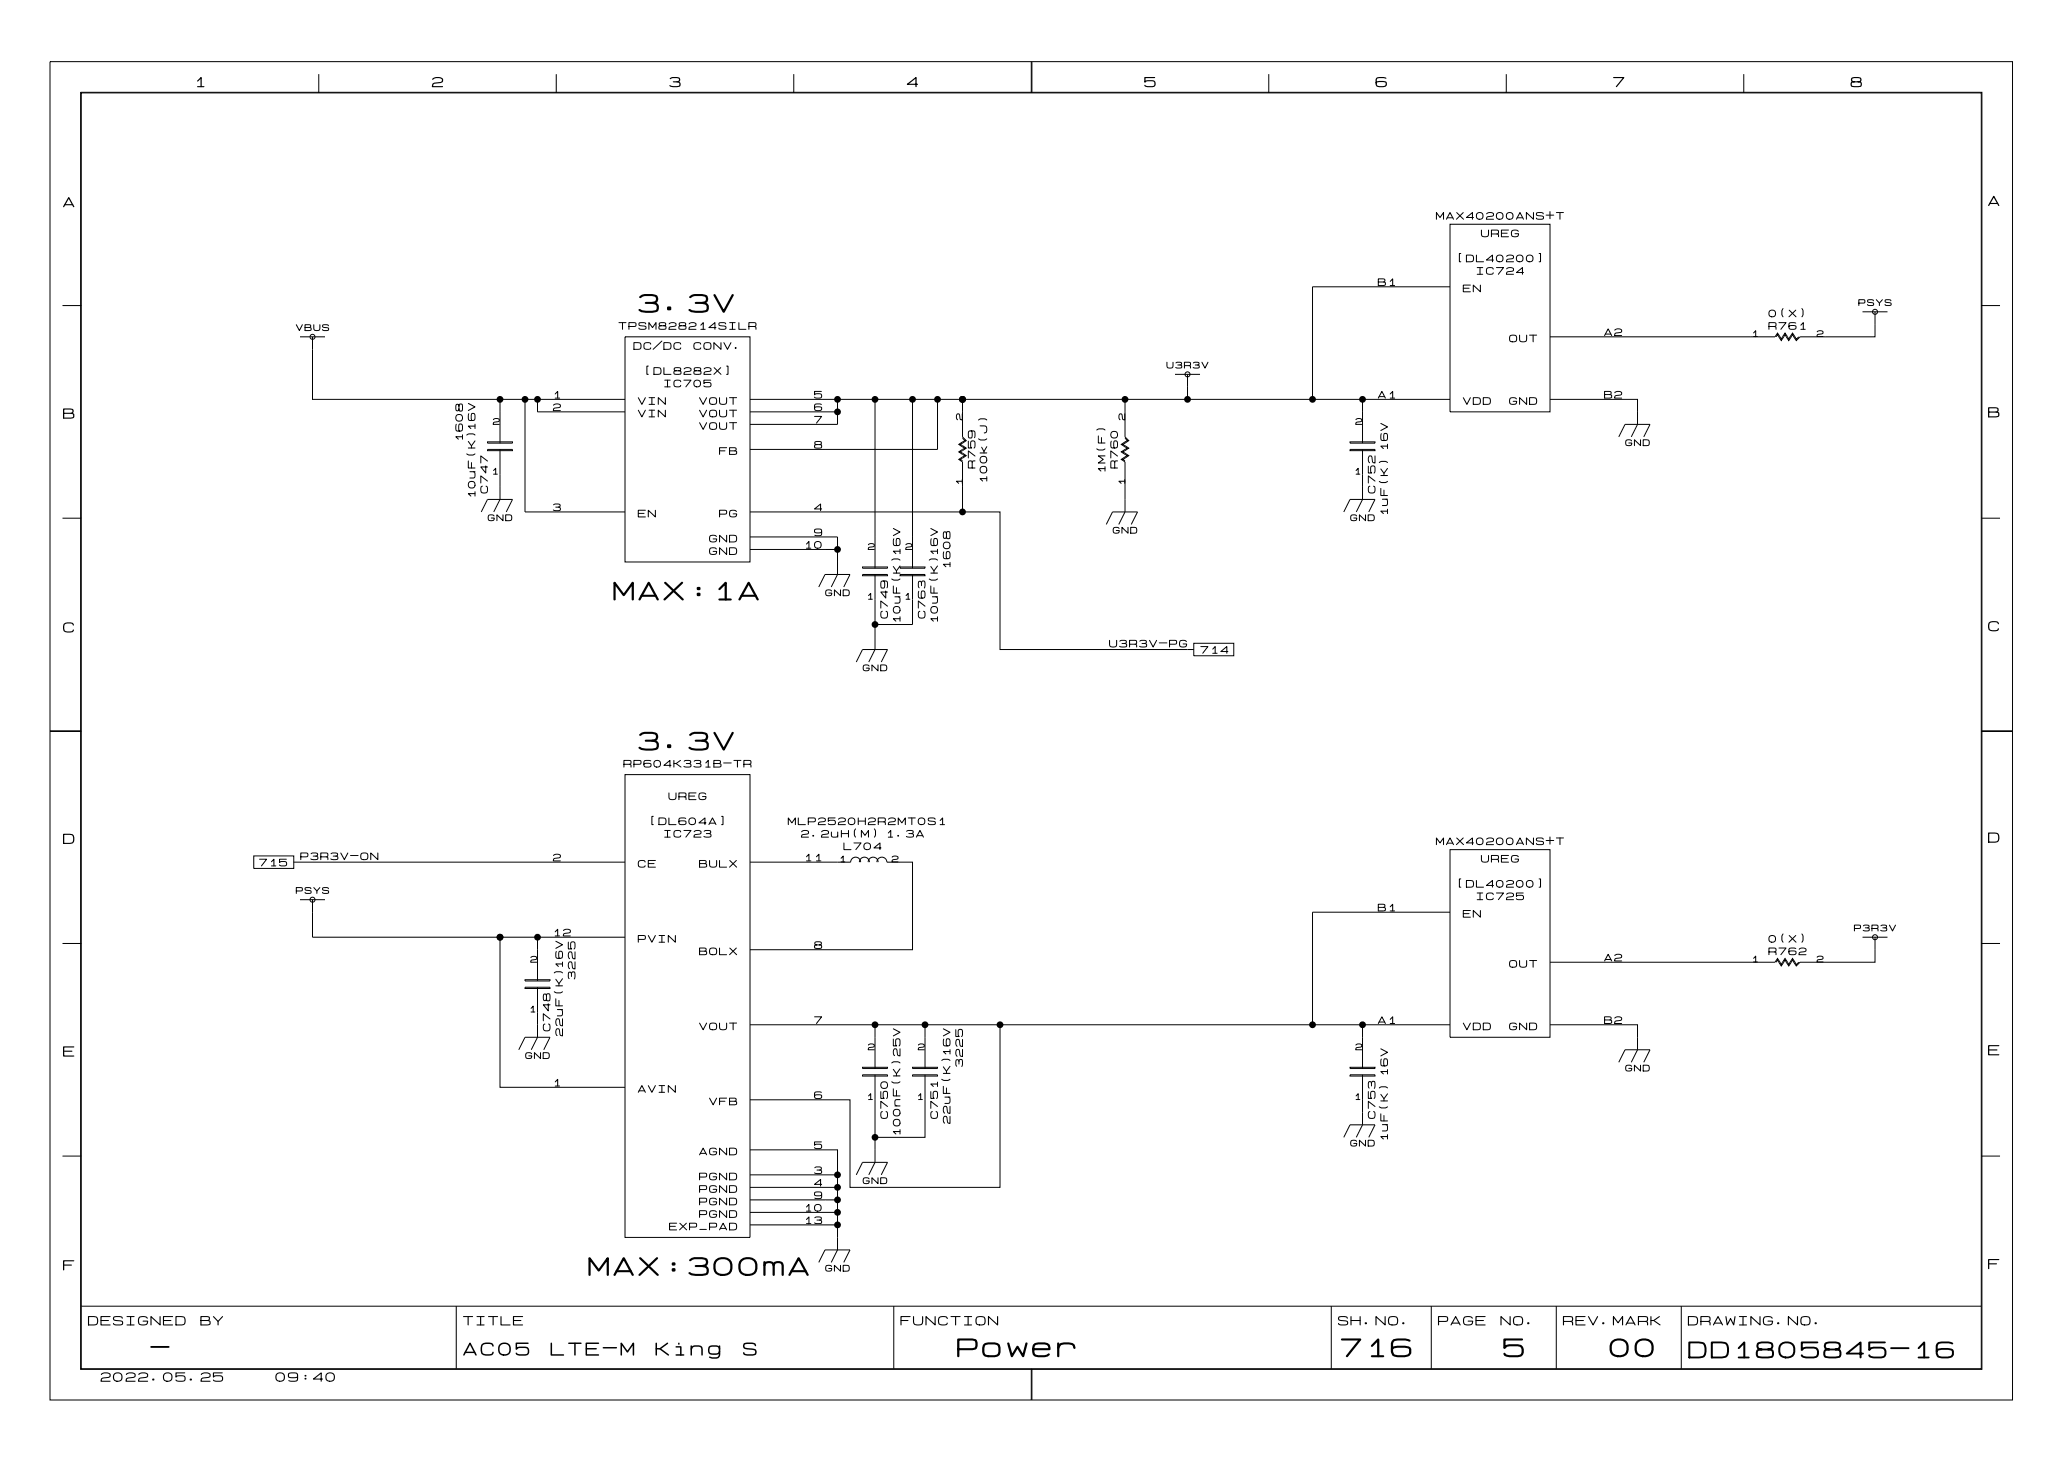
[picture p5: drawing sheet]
<svg xmlns="http://www.w3.org/2000/svg" width="420mm" height="297mm" viewBox="0 0 420 297" stroke-linecap="round" stroke-linejoin="round" font-family="sans-serif">
<g fill="none" stroke="#000" stroke-width=".2">
<path d="M10.2 12.5h398.7v271.8h-398.7zM16.4 18.7h386.3v259.4h-386.3zM16.5 18.9h386.1v259.1h-386.1zM64.8 15.1v3.8M113 15.1v3.8M161.3 15.1v3.8M209.5 12.5v6.4M209.7 12.5v6.4M257.8 15.1v3.8M306.1 15.1v3.8M354.3 15.1v3.8M294.6 45.5h20.4v38.1h-20.4z"/>
<path d="M294.6 58.2h-27.9v22.9M12.7 62.1h3.8M61 68.4h5M63.5 68.4v12.7h63.5M127 68.4h25.4v45.7h-25.4zM238.8 76h5M241.3 76v5.1M315 68.4h45.7l.5-.8 .8 1.3 .7-1.3 .8 1.3 .7-1.3 .8 1.3 .5-.5M378.5 63.3h5M381 63.3v5.1h-15.2l-.8 .8-.8-1.3-.7 1.3-.8-1.3-.7 1.3-.8-1.3-.3 .5M402.6 62.1h3.8M99.1 91.3h5v.2h-5z"/>
<path d="M99.1 89.7h5v.3h-5zM101.6 81.1v8.9M101.6 91.3v10.1l-1.3 2.6M106.7 81.1v22.9h20.3M109.2 81.1v2.5h17.8M152.4 81.1h38.1M152.4 83.6h17.8M170.2 81.1v5.1h-17.8M177.8 81.1v34.3M185.4 81.1v34.3M190.5 81.1v10.2h-38.1M190.5 81.1h5.1"/>
<path d="M195.6 81.1v7.6l.7 .8-1.2 .7 1.2 .8-1.2 .8 1.2 .7-1.2 .8 .5 .2M195.6 81.1h71.1M195.6 89l.5 .5-1.3 .7 1.3 .8-1.3 .8 1.3 .7-1.3 .8 .8 .5v10.2M228.6 81.1v7.6l.8 .8-1.3 .7 1.3 .8-1.3 .8 1.3 .7-1.3 .8 .5 .2M228.6 89l.5 .5-1.3 .7 1.3 .8-1.3 .8 1.3 .7-1.3 .8 .8 .5v10.2l-1.3 2.5M266.7 81.1h10.2M274.3 91.3h5.1v.2h-5.1zM274.3 89.7h5.1v.3h-5.1zM276.9 91.3v10.1l-1.3 2.6M294.6 81.1h-17.7v8.9M315 81.1h17.7v5.1l-1.2 2.5M328.9 88.7l1.3-2.5h5.1l-1.3 2.5"/>
<path d="M12.7 105.2h3.8M97.8 104l1.3-2.6h5l-1.2 2.6M152.4 111.6h17.8v5.1l-1.3 2.5M152.4 104h50.8v27.9h39.4M152.4 109h17.8v2.6M166.4 119.2l1.2-2.5h5.1l-1.3 2.5M175.3 116.7h5v.2h-5zM175.3 115.1h5v.3h-5zM177.8 116.7v15.2l-1.3 2.5M182.9 116.7h5.1v.2h-5.1zM182.9 115.1h5.1v.3h-5.1zM185.4 116.7v10.1h-7.6"/>
<path d="M224.8 106.5l1.3-2.5h5l-1.2 2.5M273.1 104l1.2-2.6h5.1l-1.3 2.6M402.6 105.2h3.8M174 134.4l1.3-2.5h5l-1.2 2.5M242.6 130.6h8.1v2.6h-8.1zM10.2 148.4h6.3M10.2 148.5h6.3M127 157.3h25.4v94h-25.4zM402.6 148.4h6.3M402.6 148.5h6.3M51.6 173.8h8.1v2.6h-8.1zM59.7 175.1h67.3"/>
<path d="M152.4 175.1h20.4a1.02 1.02 0 0 1 1.1-1 1.02 1.02 0 0 1 1 1M174.6 175.1a1.02 1.02 0 0 1 1-1 1.02 1.02 0 0 1 1.1 1M176.4 175.1a1.02 1.02 0 0 1 1-1 1.02 1.02 0 0 1 1 1M178.2 175.1a1.02 1.02 0 0 1 1-1 1.02 1.02 0 0 1 1 1h5.2v17.8h-33M294.6 172.5h20.4v38.1h-20.4zM12.7 191.6h3.8M61 182.7h5M63.5 182.7v7.6h38.1M101.6 190.3h25.4M101.6 190.3v30.5h25.4M106.7 199h5.1v.2h-5.1zM109.2 190.3v8.9"/>
<path d="M294.6 185.2h-27.9v22.9M315 195.4h45.7l.5-.8 .8 1.3 .7-1.3 .8 1.3 .7-1.3 .8 1.3 .5-.5M378.5 190.3h5M381 190.3v5.1h-15.2l-.8 .8-.8-1.3-.7 1.3-.8-1.3-.7 1.3-.8-1.3-.3 .5M402.6 191.6h3.8M105.4 213.2l1.3-2.6h5.1l-1.3 2.6M106.7 200.5h5.1v.2h-5.1zM109.2 200.5v10.1l-1.3 2.6M152.4 208.1h114.3M175.3 218.3h5v.2h-5zM175.3 216.7h5v.3h-5zM177.8 208.1v8.9"/>
<path d="M177.8 218.3v12.7h10.2v-12.7M185.4 218.3h5.1v.2h-5.1zM185.4 216.7h5.1v.3h-5.1zM188 208.1v8.9M203.2 208.1v33h-30.5v-17.8h-20.3M266.7 208.1h10.2M274.3 218.3h5.1v.2h-5.1zM274.3 216.7h5.1v.3h-5.1zM276.9 218.3v10.1l-1.3 2.6M294.6 208.1h-17.7v8.9M315 208.1h17.7v5.1l-1.2 2.5M328.9 215.7l1.3-2.5h5.1l-1.3 2.5"/>
<path d="M12.7 234.8h3.8M152.4 233.5h17.8v10.2M170.2 238.6h-17.8M174 238.6l1.3-2.6h5l-1.2 2.6M177.8 231v5l-1.3 2.6M273.1 231l1.2-2.6h5.1l-1.3 2.6M402.6 234.8h3.8M152.4 246.2h17.8v7.6l-1.3 2.6M166.4 256.4l1.2-2.6h5.1l-1.2 2.6M170.2 243.7v2.5M170.2 243.7h-17.8M170.2 241.1h-17.8"/>
<path d="M170.2 248.7h-17.8M16.5 265.3h386.1M92.7 265.3v12.7M181.6 265.3v12.7M209.5 278v6.3M209.7 278v6.3M270.5 265.3v12.7M290.8 265.3v12.7M316.2 265.3v12.7M341.6 265.3v12.7"/>
<circle cx="63.5" cy="68.4" r=".51"/>
<circle cx="241.3" cy="76" r=".51"/>
<circle cx="381" cy="63.3" r=".51"/>
<circle cx="63.5" cy="182.7" r=".51"/>
<circle cx="381" cy="190.3" r=".51"/>
</g>
<g fill="#000">
<circle cx="101.6" cy="81.1" r=".7"/>
<circle cx="106.7" cy="81.1" r=".7"/>
<circle cx="109.2" cy="81.1" r=".7"/>
<circle cx="170.2" cy="83.6" r=".7"/>
<circle cx="170.2" cy="81.1" r=".7"/>
<circle cx="177.8" cy="81.1" r=".7"/>
<circle cx="185.4" cy="81.1" r=".7"/>
<circle cx="190.5" cy="81.1" r=".7"/>
<circle cx="195.6" cy="81.1" r=".7"/>
<circle cx="228.6" cy="81.1" r=".7"/>
<circle cx="241.3" cy="81.1" r=".7"/>
<circle cx="266.7" cy="81.1" r=".7"/>
<circle cx="276.9" cy="81.1" r=".7"/>
<circle cx="170.2" cy="111.6" r=".7"/>
<circle cx="195.6" cy="104" r=".7"/>
<circle cx="177.8" cy="126.8" r=".7"/>
<circle cx="101.6" cy="190.3" r=".7"/>
<circle cx="109.2" cy="190.3" r=".7"/>
<circle cx="177.8" cy="208.1" r=".7"/>
<circle cx="188" cy="208.1" r=".7"/>
<circle cx="203.2" cy="208.1" r=".7"/>
<circle cx="266.7" cy="208.1" r=".7"/>
<circle cx="276.9" cy="208.1" r=".7"/>
<circle cx="170.2" cy="238.6" r=".7"/>
<circle cx="177.8" cy="231" r=".7"/>
<circle cx="170.2" cy="243.7" r=".7"/>
<circle cx="170.2" cy="241.1" r=".7"/>
<circle cx="170.2" cy="248.7" r=".7"/>
<circle cx="170.2" cy="246.2" r=".7"/>
</g>
<g font-size="5.1">
<text x="129.5" y="64.2">3.3V</text>
<text x="124.5" y="122.6">MAX:1A</text>
<text x="129.5" y="153.1">3.3V</text>
<text x="119.4" y="259.8">MAX:300mA</text>
<text x="194.3" y="276.3">Power</text>
<text x="272.3" y="276.3">716</text>
<text x="305.3" y="276.3">5</text>
<text x="326.9" y="276.3">00</text>
</g>
<g font-size="4.6">
<text x="30.5" y="276.2">-</text>
<text x="342.9" y="276.5">DD1805845-16</text>
</g>
<g font-size="3.6">
<text x="94" y="275.8">AC05</text>
<text x="111.8" y="275.8">LTE-M</text>
<text x="133.1" y="275.8">King</text>
<text x="150.8" y="275.8">S</text>
</g>
<g font-size="2.8">
<text x="39.4" y="18.1">1</text>
<text x="87.6" y="18.1">2</text>
<text x="135.9" y="18.1">3</text>
<text x="184.1" y="18.1">4</text>
<text x="232.4" y="18.1">5</text>
<text x="279.4" y="18.1">6</text>
<text x="327.7" y="18.1">7</text>
<text x="375.9" y="18.1">8</text>
<text x="12.7" y="42.5">A</text>
<text x="403.9" y="42.2">A</text>
<text x="12.7" y="85.4">B</text>
<text x="403.9" y="85.1">B</text>
<text x="12.7" y="128.8">C</text>
<text x="403.9" y="128.6">C</text>
<text x="12.7" y="171.7">D</text>
<text x="403.9" y="171.5">D</text>
<text x="12.7" y="214.9">E</text>
<text x="403.9" y="214.7">E</text>
<text x="12.7" y="258.4">F</text>
<text x="403.9" y="258.1">F</text>
</g>
<g font-size="2.5">
<text x="17.8" y="269.5">DESIGNED</text>
<text x="40.6" y="269.5">BY</text>
<text x="94" y="269.5">TITLE</text>
<text x="182.9" y="269.5">FUNCTION</text>
<text x="271.8" y="269.5">SH.NO.</text>
<text x="292.1" y="269.5">PAGE</text>
<text x="304.8" y="269.5">NO.</text>
<text x="317.5" y="269.5">REV.MARK</text>
<text x="342.9" y="269.5">DRAWING.NO.</text>
<text x="20.3" y="280.9">2022.05.25</text>
<text x="55.9" y="280.9">09:40</text>
</g>
<g font-size="2">
<text x="291.7" y="44.9">MAX40200ANS+T</text>
<text x="295.8" y="53.5">[DL40200]</text>
<text x="300.9" y="48.4">UREG</text>
<text x="279.9" y="58.3">B1</text>
<text x="297.2" y="59.6">EN</text>
<text x="299.8" y="56.1">IC724</text>
<text x="359.3" y="64.7">0(X)</text>
<text x="125.6" y="67.2">TPSM828214SILR</text>
<text x="128.7" y="71.3">DC/DC</text>
<text x="140.8" y="71.3">CONV.</text>
<text x="306.6" y="69.8">OUT</text>
<text x="325.9" y="68.5">A2</text>
<text x="359.3" y="67.2">R761</text>
<text x="130.7" y="76.4">[DL8282X]</text>
<text x="112.3" y="81.2">1</text>
<text x="112.3" y="83.7">2</text>
<text x="129.5" y="82.5">VIN</text>
<text x="134.7" y="78.9">IC705</text>
<text x="142" y="82.5">VOUT</text>
<text x="165.4" y="81.2">5</text>
<text x="165.4" y="83.7">6</text>
<text x="279.9" y="81.2">A1</text>
<text x="297.2" y="82.5">VDD</text>
<text x="306.6" y="82.5">GND</text>
<text x="325.9" y="81.2">B2</text>
<text x="94.3" y="89.7" transform="rotate(-90 94.3 89.7)">1608</text>
<text x="129.5" y="85">VIN</text>
<text x="142" y="85">VOUT</text>
<text x="142" y="87.5">VOUT</text>
<text x="165.4" y="86.3">7</text>
<text x="146" y="92.6">FB</text>
<text x="165.4" y="91.4">8</text>
<text x="198.5" y="95.2" transform="rotate(-90 198.5 95.2)">R759</text>
<text x="227.4" y="95.2" transform="rotate(-90 227.4 95.2)">R760</text>
<text x="96.9" y="101.3" transform="rotate(-90 96.9 101.3)">10uF(K)16V</text>
<text x="99.4" y="100.3" transform="rotate(-90 99.4 100.3)">C747</text>
<text x="200.9" y="98.2" transform="rotate(-90 200.9 98.2)">100k(J)</text>
<text x="224.9" y="96.2" transform="rotate(-90 224.9 96.2)">1M(F)</text>
<text x="279.8" y="100.3" transform="rotate(-90 279.8 100.3)">C752</text>
<text x="112.3" y="104.1">3</text>
<text x="129.5" y="105.3">EN</text>
<text x="146" y="105.3">PG</text>
<text x="165.4" y="104.1">4</text>
<text x="282.3" y="104.8" transform="rotate(-90 282.3 104.8)">1uF(K) 16V</text>
<text x="144" y="112.9">GND</text>
<text x="144" y="110.4">GND</text>
<text x="163.3" y="111.7">10</text>
<text x="165.4" y="109.1">9</text>
<text x="193.4" y="115.6" transform="rotate(-90 193.4 115.6)">1608</text>
<text x="180.7" y="125.7" transform="rotate(-90 180.7 125.7)">C749</text>
<text x="188.3" y="125.7" transform="rotate(-90 188.3 125.7)">C763</text>
<text x="183.2" y="126.7" transform="rotate(-90 183.2 126.7)">10uF(K)16V</text>
<text x="190.9" y="126.7" transform="rotate(-90 190.9 126.7)">10uF(K)16V</text>
<text x="225.3" y="131.7">U3R3V-PG</text>
<text x="243.8" y="133">714</text>
<text x="126.6" y="156.1">RP604K331B-TR</text>
<text x="131.7" y="167.8">[DL604A]</text>
<text x="135.8" y="162.7">UREG</text>
<text x="160" y="167.8">MLP2520H2R2MT0S1</text>
<text x="134.7" y="170.4">IC723</text>
<text x="162.7" y="170.4">2.2uH(M) 1.3A</text>
<text x="171.3" y="172.9">L704</text>
<text x="291.7" y="171.9">MAX40200ANS+T</text>
<text x="52.6" y="176.2">715</text>
<text x="61" y="174.9">P3R3V-ON</text>
<text x="112.3" y="175.2">2</text>
<text x="129.5" y="176.4">CE</text>
<text x="142" y="176.4">BULX</text>
<text x="163.3" y="175.2">11</text>
<text x="300.9" y="175.4">UREG</text>
<text x="279.9" y="185.3">B1</text>
<text x="295.8" y="180.5">[DL40200]</text>
<text x="299.8" y="183.1">IC725</text>
<text x="112.3" y="190.4">12</text>
<text x="129.5" y="191.7">PVIN</text>
<text x="297.2" y="186.6">EN</text>
<text x="359.3" y="191.7">0(X)</text>
<text x="142" y="194.2">BOLX</text>
<text x="165.4" y="193">8</text>
<text x="306.6" y="196.8">OUT</text>
<text x="325.9" y="195.5">A2</text>
<text x="359.3" y="194.2">R762</text>
<text x="117.2" y="199" transform="rotate(-90 117.2 199)">3225</text>
<text x="112.1" y="209.5" transform="rotate(-90 112.1 209.5)">C748</text>
<text x="142" y="209.5">VOUT</text>
<text x="165.4" y="208.2">7</text>
<text x="279.9" y="208.2">A1</text>
<text x="297.2" y="209.5">VDD</text>
<text x="306.6" y="209.5">GND</text>
<text x="325.9" y="208.2">B2</text>
<text x="114.7" y="210.5" transform="rotate(-90 114.7 210.5)">22uF(K)16V</text>
<text x="112.3" y="220.9">1</text>
<text x="195.9" y="216.7" transform="rotate(-90 195.9 216.7)">3225</text>
<text x="129.5" y="222.2">AVIN</text>
<text x="144" y="224.7">VFB</text>
<text x="165.4" y="223.4">6</text>
<text x="180.7" y="227.3" transform="rotate(-90 180.7 227.3)">C750</text>
<text x="190.9" y="227.3" transform="rotate(-90 190.9 227.3)">C751</text>
<text x="279.8" y="227.3" transform="rotate(-90 279.8 227.3)">C753</text>
<text x="165.4" y="233.6">5</text>
<text x="183.2" y="230.8" transform="rotate(-90 183.2 230.8)">100nF(K)25V</text>
<text x="193.4" y="228.3" transform="rotate(-90 193.4 228.3)">22uF(K)16V</text>
<text x="282.3" y="231.8" transform="rotate(-90 282.3 231.8)">1uF(K) 16V</text>
<text x="142" y="239.9">PGND</text>
<text x="142" y="234.9">AGND</text>
<text x="165.4" y="238.7">3</text>
<text x="142" y="245">PGND</text>
<text x="142" y="242.5">PGND</text>
<text x="165.4" y="243.8">9</text>
<text x="165.4" y="241.2">4</text>
<text x="135.9" y="250.1">EXP_PAD</text>
<text x="142" y="247.6">PGND</text>
<text x="163.3" y="246.3">10</text>
<text x="163.3" y="248.8">13</text>
</g>
<g font-size="1.8">
<text x="377.6" y="62.4">PSYS</text>
<text x="60.1" y="67.4">VBUS</text>
<text x="355.9" y="68.7">1</text>
<text x="369.1" y="68.7">2</text>
<text x="237" y="75.1">U3R3V</text>
<text x="100.1" y="86.5">2</text>
<text x="195.8" y="85.4" transform="rotate(-90 195.8 85.4)">2</text>
<text x="228.9" y="85.4" transform="rotate(-90 228.9 85.4)">2</text>
<text x="275.3" y="86.5">2</text>
<text x="330.2" y="90.8">GND</text>
<text x="99.8" y="96.6">1</text>
<text x="195.8" y="98.6" transform="rotate(-90 195.8 98.6)">1</text>
<text x="228.9" y="98.6" transform="rotate(-90 228.9 98.6)">1</text>
<text x="275.1" y="96.6">1</text>
<text x="99.1" y="106">GND</text>
<text x="274.3" y="106">GND</text>
<text x="176.3" y="111.9">2</text>
<text x="183.9" y="111.9">2</text>
<text x="226.1" y="108.6">GND</text>
<text x="167.6" y="121.3">GND</text>
<text x="176" y="122">1</text>
<text x="183.6" y="122">1</text>
<text x="175.3" y="136.5">GND</text>
<text x="170.4" y="175.3">1</text>
<text x="181.1" y="175.3">2</text>
<text x="60.1" y="181.7">PSYS</text>
<text x="376.7" y="189.4">P3R3V</text>
<text x="107.7" y="195.7">2</text>
<text x="355.9" y="195.7">1</text>
<text x="369.1" y="195.7">2</text>
<text x="107.4" y="205.8">1</text>
<text x="106.7" y="215.3">GND</text>
<text x="176.3" y="213.5">2</text>
<text x="186.4" y="213.5">2</text>
<text x="275.3" y="213.5">2</text>
<text x="330.2" y="217.8">GND</text>
<text x="176" y="223.6">1</text>
<text x="186.2" y="223.6">1</text>
<text x="275.1" y="223.6">1</text>
<text x="274.3" y="233">GND</text>
<text x="175.3" y="240.7">GND</text>
<text x="167.6" y="258.4">GND</text>
</g>
</svg>
